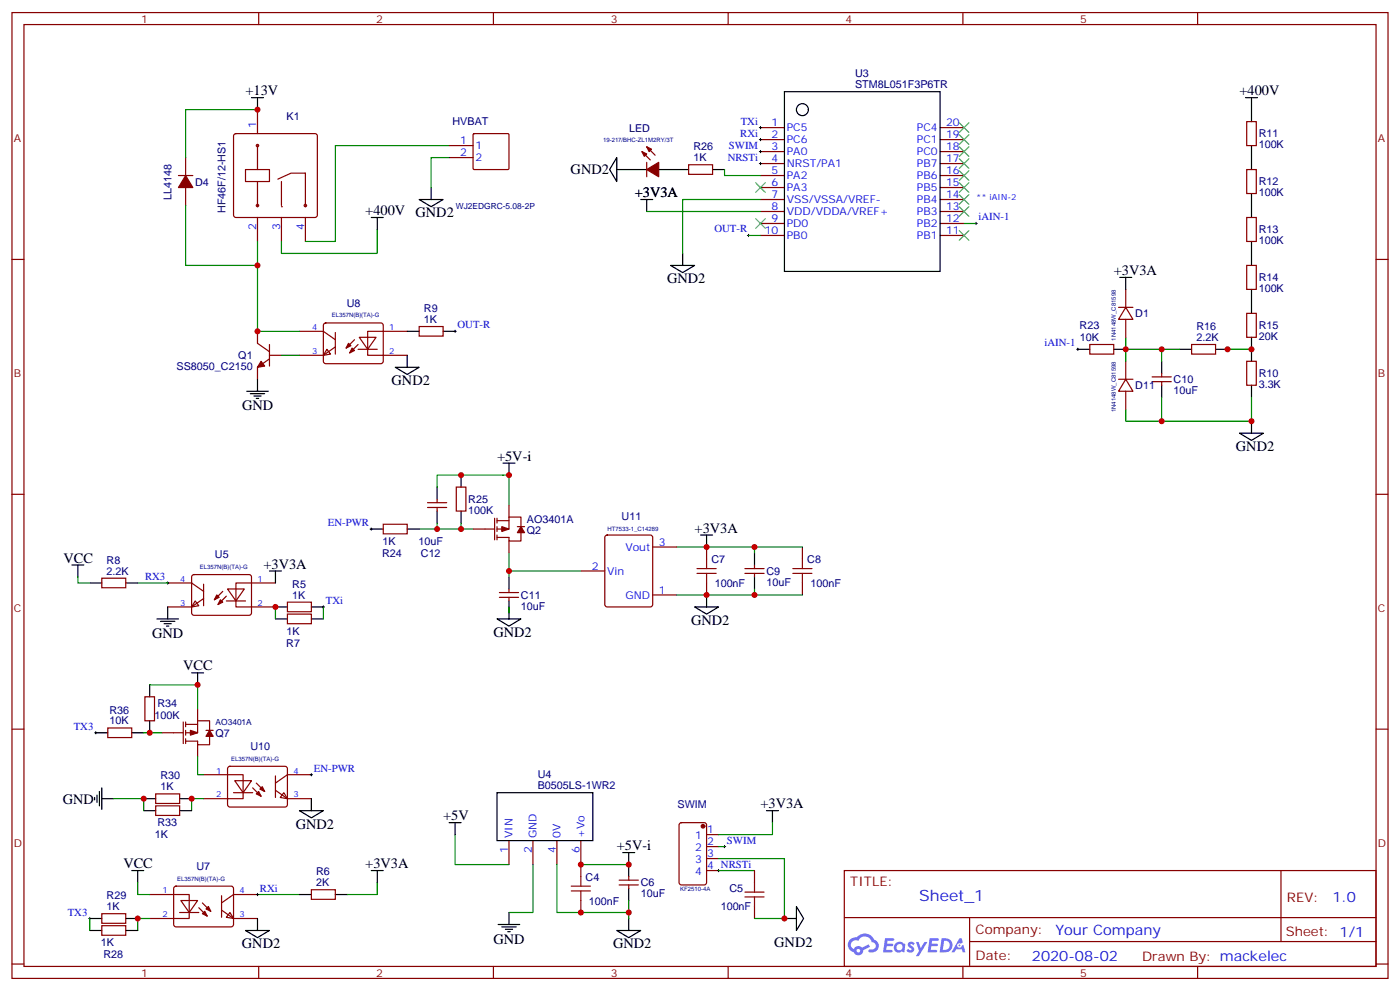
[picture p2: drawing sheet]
<svg xmlns="http://www.w3.org/2000/svg" width="412mm" height="292mm" viewBox="0 0 412 292" stroke-linecap="round" stroke-linejoin="round" font-family="sans-serif">
<g fill="none" stroke="#870000" stroke-width=".35">
<path d="M3.5 3.7h405.4v284.3h-405.4zM7.1 7.2h398.2v277.3h-398.2zM76.2 3.7v3.5M145.3 3.7v3.5M214.5 3.7v3.5M283.6 3.7v3.5M352.8 3.7v3.5M3.5 76.4h3.6M405.3 76.4h3.6M3.5 145.5h3.6M405.3 145.5h3.6M3.5 214.7h3.6"/>
<path d="M405.3 214.7h3.6M248.7 256.3h156.6v28.2h-156.6zM377.3 256.3v20.9M248.7 270.1h156.5M285.6 277.2h119.6M285.6 270.1v14.2M3.5 283.8h3.6M76.2 284.5v3.5M145.3 284.5v3.5M214.5 284.5v3.5M283.6 284.5v3.5M352.8 284.5v3.5"/>
<path d="M405.3 283.8h3.6"/>
</g>
<g fill="#5487ff">
<path d="M267.7 277.5a1.22 1.22 0 0 1 1.7 .2l-.4 .6a.47 .47 0 0 0-.3-.4 .47 .47 0 0 0-.5 .2l.1 .2a1.14 1.14 0 0 1 .8 1.8 1.14 1.14 0 0 1-1.9 0l-.2-.2 .5-.6 .7 .5a.29 .29 0 0 0 .3-.3 .29 .29 0 0 0-.2-.3 1.04 1.04 0 0 1-.6-1.7z"/>
<path d="M260.7 276.2h2.4l.3 .2-.2 .5-1.8 .1-.1 .8h1.5l.3 .4-.3 .4h-1.6l-.2 1.1h1.7l.2 .3-.2 .3-2.6 .1z"/>
<path d="M273.8 276.2h2.4l.3 .2-.1 .5-1.8 .1-.2 .8h1.6l.3 .4-.4 .4-1.6-.1-.1 1.1 1.7 .1 .2 .3-.2 .3-2.6 .1z"/>
<path d="M282.6 276.2h.7l.3 1.3-.6 .3a.69 .69 0 0 0-1 .3 .69 .69 0 0 0 .4 .9 .69 .69 0 0 0 .9-.6l.5-.2 .6 2.2h-.8l-.2-.9h-1.8l-.5 .9h-.8z"/>
<path d="M269.8 277.3h.8l.6 1.8 1.1-1.8h.9l-2.6 4.2h-.8l.9-1.5z"/>
<path d="M277.4 276.2l-.6 4.2h1.3a2.11 2.11 0 0 0 2.5-2.1 2.11 2.11 0 0 0-2.5-2.1zM278.1 277a1.39 1.39 0 0 1 1.7 1.4 1.39 1.39 0 0 1-1.8 1.2h-.3z"/>
<path d="M263.7 277.8a1.54 1.54 0 0 0-.1 2.2 1.54 1.54 0 0 0 2.2 .1l.6 .3 .3-2.3-.2-.3h-.4a1.49 1.49 0 0 0-2.4 0zM264 278.8a.94 .94 0 0 1 1.8 0 .94 .94 0 0 1-1.8 0z"/>
<path d="M250.4 276.6a2.18 2.18 0 0 0 1.1 3.7 1.44 1.44 0 0 0 1.6 .9 1.44 1.44 0 0 0 1.2-1.4l2-1.1-.5-.7-1.9 1a1.47 1.47 0 0 0-2.4 .4 1.39 1.39 0 0 1-.7-1.9 1.39 1.39 0 0 1 2-.5 2.12 2.12 0 0 1 2.2-1.3 2.12 2.12 0 0 1 1.9 1.7 1.14 1.14 0 0 1 1.1 1.4 1.14 1.14 0 0 1-1.7 .7 .43 .43 0 0 0-.5 .4 .43 .43 0 0 0 .4 .5 1.98 1.98 0 0 0 2.5-1.2 1.98 1.98 0 0 0-1.2-2.6 3.1 3.1 0 0 0-5.3-.6l-.9 .1zM252.3 279.9a.55 .55 0 0 1 1.1 0 .55 .55 0 0 1-1.1 0z"/>
<circle cx="282.6" cy="278.3" r=".26"/>
</g>
<g fill="none" stroke="#870000" stroke-width=".35">
<path d="M69 39.5l.5-.2h23.3l.5 .2 .2 .5v23.3l-.2 .5-.5 .2h-23.3l-.5-.2-.2-.5v-23.3zM75.8 32.3v7M224 37.6h7.1M276.9 37.6h7.1M72.3 49.9h7.1v3.5h-7.1zM75.8 42.9v7M75.8 53.4v7.1M82.9 53.4v7.1M90 51h-4.3l-3.9 1.7M224 41.1h7.1M224 44.6h7.1M224 48.2h7.1"/>
<path d="M224 51.7h7.1M224 55.2h7.1M224 58.7h7.1M276.9 41.1h7.1M276.9 44.6h7.1M276.9 48.2h7.1M276.9 51.7h7.1M276.9 55.2h7.1M276.9 58.7h7.1M75.8 64v7.1M82.9 64v7.1M90 64v7.1"/>
<path d="M224 62.3h7.1M224 65.8h7.1M224 69.3h7.1M276.9 62.3h7.1M276.9 65.8h7.1M276.9 69.3h7.1M149.9 247.5v7M157 247.5v7M164 247.5v7M171.1 247.5v7"/>
<circle cx="75.8" cy="42.9" r=".35"/>
<circle cx="75.8" cy="60.5" r=".35"/>
<circle cx="90" cy="60.5" r=".35"/>
</g>
<g fill="none" stroke="#000" stroke-width=".35">
<path d="M231.1 27h45.8v52.9h-45.8zM146.4 233.4h28.2v14.1h-28.2z"/>
<circle cx="236.4" cy="32.3" r="1.76"/>
</g>
<circle cx="82.9" cy="60.9" r=".18" fill="#870000"/>
<g fill="none" stroke="#870000" stroke-width=".35">
<path d="M139.4 39.5l.3-.2 10.1 .1 .1 .3v10l-.3 .2h-10.1l-.2-.3zM367.2 35.8h2.9v7.1h-2.9zM52.6 51.7h4.2M54.7 46.4v5.3M54.7 55.2v5.3M90 51v9.5M132.3 42.9h7M132.3 46.4h7M189.1 44.6l2.5 2.5M190.5 43.2l2.5 2.5M190.5 47.8v4.2M202.8 48.5h7.1v2.8h-7.1z"/>
<path d="M367.2 49.9h2.9v7.1h-2.9zM367.2 64h2.9v7.1h-2.9zM367.2 78.1h2.9v7.1h-2.9zM75.8 97.5v3.6l3.6 2.4M88.2 97.5h7l3.6 2.5M95.5 95.3l.5-.2h16.5l.4 .7-.1 10.8-.6 .5-16.5-.1-.5-.6v-10.6zM98.8 97.9v6.3M105.8 99.3h5l-2.5 3.5zM119.9 97.5h-11.6v7.1h11.6M123.5 96.1h7v2.9h-7zM329.5 90.5h4.2M331.6 90.5l2.1 3.5h-4.2z"/>
<path d="M331.6 85.2v5.3M331.6 94v5.3M367.2 92.3h2.9v7h-2.9zM79.4 104.6h3.5M79.4 105.7l-3.6 2.4v3.6M79.4 101.4v6.4M96.3 102.8l1.1 1.4-2.2 .4zM98.8 102.1l-3.6 2.5h-7M104.4 100l-2.4 2.5M105.5 101.4l-2.5 2.5M105.5 102.8h5.6M321 101.4h7.1v2.8h-7.1z"/>
<path d="M329.5 111.7h4.2M331.6 111.7l2.1 3.5h-4.2zM331.6 106.4v5.3M331.6 115.2v5.3M339.4 112.4h5.6M339.4 110.9h5.6M342.2 109.9v1M342.2 112.4v1M351 101.4h7.1v2.8h-7.1zM367.2 106.4h2.9v7h-2.9zM112.9 154.3h7v2.9h-7zM125.9 149.4h5.7"/>
<path d="M125.9 148h5.7M128.8 146.9v1.1M128.8 149.4v1.1M134.4 143.4h2.8v7.1h-2.8zM139.3 155.8h6.4M145.7 152.6v6.3M146.4 153.3h3.5M146.4 152.6v1.4M146.4 155v1.5M146.4 157.5v1.4M149.9 152.2h3.6v2.8M149.9 152.2v3.6h-3.5"/>
<path d="M149.9 148.7v3.5M149.9 159.3v3.5M152.4 155h2.1M153.5 156.8v2.5h-3.6v-1.1h-3.5M178.4 157.7l.5-.2h12.7l.6 .4 .1 20.1-.5 .6-12.9 .1-.7-.5v-20zM30 170.2h7v2.8h-7zM49.4 171.6h7l3.6 2.5M56.7 169.4l.4-.2h16.6l.4 .7-.1 10.8-.6 .5-16.5-.1-.5-.7v-10.5zM57.5 176.9l1.1 1.4-2.2 .4zM60 176.2l-3.6 2.5h-7M60 172v6.3M65.6 174.1l-2.5 2.5"/>
<path d="M66.7 175.5l-2.5 2.5M66.7 176.9h5.6M67 173.4h5l-2.5 3.5zM81.1 171.6h-11.6v7.1h11.6M84.7 177.3h7v2.8h-7zM147.1 175.9h5.7M147.1 174.4h5.7M149.9 173.4v1M149.9 175.9v1M171.1 168.1h7.1M192.3 175.2h7M192.3 161h7"/>
<path d="M208.1 161v3.6M208.1 171.6v3.6M219.4 168.8h5.7M219.4 167.4h5.7M222.2 166.3v1.1M222.2 168.8v1.1M236.4 161v3.6M236.4 171.6v3.6M84.7 180.8h7v2.8h-7zM31.7 214.3h7.1v2.8h-7.1zM42.7 205.1h2.8v7.1h-2.8zM47.6 215.7h6.4"/>
<path d="M54 212.5v6.4M54.7 212.5v1.5M54.7 215v1.4M54.7 217.5v1.4M54.7 213.3h3.5M58.2 212.2h3.5v2.8M58.2 212.2v3.5h-3.5M58.2 208.7v3.5M58.2 219.3v3.5M60.7 215h2.1M61.7 216.8v2.5h-3.5v-1.1h-3.5M45.9 233.7h7v2.8h-7z"/>
<path d="M45.9 237.2h7v2.9h-7zM60 228.1h11.6v7h-11.6M67.3 225.8l.4-.2 16.5 .1 .5 .6-.1 10.9-.6 .4-16.5-.1-.5-.6v-10.6zM68.8 233.4h5.6M69.1 229.8h5l-2.5 3.6zM74.4 232l2.5 2.4M75.5 230.5l2.5 2.5M81.1 232.7l3.6 2.4h7M81.1 228.4v6.4M83.6 233.4l1.1 1.7-2.2-.3zM91.7 228.1h-7l-3.6 2.4M171.1 254.5v3.6"/>
<path d="M182.4 259.1h5.6M185.2 258.1v1M200.3 242.4l.4-.2h6.7l.7 .4v17.2l-.4 .7h-7l-.6-.4-.1-17.2zM208.1 245.7h3.6M208.1 249.2h3.6M208.1 252.8h3.6M208.1 256.3h3.6M222.2 256.3v3.5M30 272.5h7v2.8h-7zM30 269h7v2.8h-7zM44.1 263.3h11.6v7.1h-11.6M51.4 261.1l.5-.2h16.5l.4 .7-.1 10.8-.6 .5-16.5-.1-.4-.6v-10.6z"/>
<path d="M52.9 268.6h5.7M53.3 265.1h4.9l-2.5 3.5zM58.6 267.2l2.4 2.5M59.6 265.8l2.5 2.5M65.3 267.9l3.5 2.5h7M65.3 263.7v6.4M67.7 268.6l1.1 1.8-2.1-.3zM75.8 263.3h-7l-3.5 2.5M91.7 261.9h7.1v2.9h-7.1zM171.1 265.1v3.5M182.4 260.5h5.6M185.2 260.5v1.1"/>
<path d="M222.2 266.9v3.5"/>
</g>
<g fill="#870000" stroke="#870000" stroke-width=".35">
<path d="M64.9 176.6l.7 .7-1.4 .7z"/>
<path d="M63.9 175.2l.7 .7-1.5 .7z"/>
<path d="M59.6 269l.7-.7 .7 1.4z"/>
<path d="M60.7 267.6l.7-.7 .7 1.4z"/>
<path d="M103.7 102.5l.7 .7-1.4 .7z"/>
<path d="M102.7 101.1l.7 .7-1.4 .7z"/>
<path d="M76.9 106.4l1.1 1.4-2.2 .3z"/>
<path d="M54.7 51.7l2.1 3.5h-4.2z"/>
<path d="M147.8 155l2.1 .8-2.1 .7z"/>
<path d="M153.5 155l1 1.8h-2.1z"/>
<path d="M76.2 233l.7 1.4-1.4-.7z"/>
<path d="M76.6 232.3l.7-.7 .7 1.4z"/>
<path d="M56.1 215l2.1 .7-2.1 .7z"/>
<path d="M61.7 215l1.1 1.8h-2.1z"/>
<path d="M190.5 49.9l3.5-2.1v4.2z"/>
<path d="M189.1 44.6l1.4 .7-.7 .7z"/>
<path d="M190.5 43.2l1.4 .7-.7 .7z"/>
<circle cx="207.1" cy="243.2" r=".53"/>
</g>
<g fill="none" stroke="#000" stroke-width=".35">
<path d="M74.1 28.8h3.5M75.8 28.8v3.5M366.9 28.8h3.5M368.7 28.8v7M123.5 58.7h7l-3.5 2.2zM127 55.2v3.5M181.7 46.4v7l-2.1-3.5zM181.7 49.9h8.8M188.7 58.7h3.6M190.5 58.7v3.6M194 49.9h8.8M209.9 49.9h3.5"/>
<path d="M368.7 42.9v7M368.7 57v7M109.4 64h3.5M111.1 64v3.6M197.6 78.1h7l-3.5 2.2zM201.1 74.6v3.5M368.7 71.1v7M119.9 97.5h3.6M130.5 97.5h3.6M329.8 81.7h3.6M331.6 81.7v3.5M368.7 85.2v7.1"/>
<path d="M368.7 99.3v7.1M72.7 115.2h6.3M73.7 115.9h4.3M74.8 116.6h2.1M75.5 117.3h.7M75.8 111.7v3.5M116.4 108.1h7.1l-3.6 2.1zM119.9 104.6v3.5M317.5 102.8h3.5M328.1 102.8h3.5M342.2 106.4v3.5M342.2 113.4v3.5"/>
<path d="M347.5 102.8h3.5M358.1 102.8h3.5M368.7 113.4v3.5M135.8 139.9v3.5M148.2 136.3h3.5M149.9 136.3v3.6M365.1 127.5h7.1l-3.5 2.1zM368.7 124v3.5M109.4 155.8h3.5M119.9 155.8h3.6M128.8 143.4v3.5M128.8 150.5v3.5"/>
<path d="M135.8 150.5v3.5M206.4 157.5h3.5M208.1 157.5v3.5M21.2 166.3h3.5M22.9 166.3v3.6M26.5 171.6h3.5M37 171.6h3.6M49.4 178.7v3.5M79.4 168.1h3.5M81.1 168.1v3.5M81.1 178.7h3.6M91.7 178.7h3.5"/>
<path d="M149.9 169.9v3.5M149.9 176.9v5.3M204.6 178.7h7.1l-3.6 2.1zM208.1 175.2v3.5M222.2 162.8v3.5M222.2 169.9v3.5M46.2 182.2h6.4M47.3 182.9h4.2M48.3 183.6h2.1M49 184.3h.7M56.4 198.1h3.6M58.2 198.1v3.5"/>
<path d="M81.1 182.2h3.6M91.7 182.2h3.5M146.4 182.2h7.1l-3.6 2.1zM28.2 215.7h3.5M38.8 215.7h3.5M44.1 201.6v3.5M44.1 212.2v3.5M27.9 234.8v.7M28.6 234.1v2.1M29.3 233v4.2M30 235.1h3.5M30 232v6.3"/>
<path d="M42.3 238.7h3.6M42.3 235.1h3.6M52.9 238.7h3.5M52.9 235.1h3.5M88.2 238.7h7l-3.5 2.1zM91.7 235.1v3.6M225.8 238.7h3.5M227.5 238.7v3.5M38.8 256.3h3.5M40.6 256.3v3.5M109.4 256.3h3.5M111.1 256.3v3.5"/>
<path d="M132.3 242.2h3.5M134.1 242.2v3.5M183.4 251h3.6M185.2 251v7.1M26.5 270.4h3.5M26.5 273.9h3.5M37 270.4h3.6M37 273.9h3.6M72.3 273.9h7.1l-3.6 2.1zM75.8 270.4v3.5M88.2 263.3h3.5M98.8 263.3h3.5"/>
<path d="M146.8 272.2h6.3M147.8 272.9h4.2M148.9 273.6h2.1M149.6 274.3h.7M149.9 268.6v3.6M181.7 273.9h7l-3.5 2.1zM185.2 261.6v3.5M185.2 270.4v3.5M231.1 270.4h3.5M234.6 266.9l2.1 3.5-2.1 3.5z"/>
</g>
<g fill="none" stroke="#008700" stroke-width=".35">
<path d="M75.8 32.3h-21.1v14.1M132.3 42.9h-33.5v28.2h-8.8M132.3 46.4h-5.3v8.8M213.4 49.9v1.8h10.6M224 58.7h-22.9v15.9M54.7 60.5v17.6h21.1M75.8 71.1v26.4h12.4M111.1 67.6v7h-28.2v-3.5M190.5 62.3h33.5M220.5 69.3h3.5M284 65.8h3.5M331.6 99.3v3.5h15.9"/>
<path d="M82.9 104.6h5.3M331.6 102.8v3.6M342.2 116.9v7.1h26.5v-7.1M342.2 102.8v3.6M361.6 102.8h7.1M331.6 120.5v3.5h10.6M123.5 155.8h15.8M128.8 143.4v-3.5h21.1v8.8M128.8 154v1.8M135.8 154v1.8M22.9 169.9v1.7h3.6M40.6 171.6h8.8"/>
<path d="M81.1 178.7v3.5M95.2 178.7v3.5M149.9 168.1h21.2M149.9 162.8v7.1M149.9 178.7v1.7M199.3 161h22.9v1.8M222.2 173.4v1.8h-22.9M222.2 161h14.2M222.2 175.2h14.2M42.3 215.7h5.3M44.1 201.6h14.1v7.1M33.5 235.1h8.8v3.6"/>
<path d="M58.2 222.8v5.3h1.8M60 235.1h-3.6v3.6M40.6 259.8v3.5h3.5M111.1 259.8v3.5h-8.8M134.1 245.7v8.8h15.8M157 254.5v14.1h-7.1M164 254.5v14.1h21.2M171.1 254.5h14.1M211.7 252.8h19.4v17.6h-8.9M211.7 249.2h1.7M211.7 256.3h10.5M227.5 242.2v3.5h-15.8"/>
<path d="M26.5 270.4v3.5M44.1 270.4h-3.5v3.5M75.8 263.3h12.4M185.2 265.1v5.3"/>
</g>
<g fill="none" stroke="#a10000" stroke-width=".35">
<path d="M205.3 168.8h5.7M205.3 167.4h5.7M208.1 164.6v2.8M208.1 168.8v2.8M233.5 168.8h5.7M233.5 167.4h5.7M236.4 164.6v2.8M236.4 168.8v2.8M171.1 258.1v2.8M222.2 259.8v2.8M168.3 262.3h5.6M168.3 260.9h5.6"/>
<path d="M171.1 262.3v2.8M219.4 264.1h5.7M219.4 262.6h5.7M222.2 264.1v2.8"/>
</g>
<g fill="none" stroke="#000" stroke-width=".29">
<path d="M223.7 37.6h.7M224 37.2v.7M223.7 41.1h.7M223.7 44.6h.7M223.7 48.2h.7M224 40.7v.8M224 44.3v.7M224 47.8v.7M220.1 69.3h.7M220.5 69v.7M287.2 65.8h.7M287.5 65.4v.7"/>
<path d="M133.7 97.5h.7M134.1 97.2v.7M317.1 102.8h.8M317.5 102.5v.7M109 155.8h.7M109.4 155.4v.7M49 171.6h.7M49.4 171.3v.7M94.9 178.7h.7M95.2 178.3v.7M27.9 215.7h.7M28.2 215.4v.7"/>
<path d="M91.4 228.1h.7M91.7 227.7v.7M211.3 256.3h.7M211.7 255.9v.7M213.1 249.2h.7M213.4 248.9v.7M26.1 270.4h.7M26.5 270.1v.7M75.5 263.3h.7M75.8 263v.7"/>
</g>
<g fill="none" stroke="#3c3" stroke-width=".35">
<path d="M282.6 39.7l2.8 2.8M282.6 36.2l2.8 2.8M285.4 39.7l-2.8 2.8M285.4 36.2l-2.8 2.8M222.6 53.8l2.8 2.8M225.4 53.8l-2.8 2.8M282.6 43.2l2.8 2.8M282.6 53.8l2.8 2.8M282.6 50.3l2.8 2.8M282.6 46.7l2.8 2.9M282.6 57.3l2.8 2.8M285.4 43.2l-2.8 2.8"/>
<path d="M285.4 53.8l-2.8 2.8M285.4 50.3l-2.8 2.8M285.4 46.7l-2.8 2.9M285.4 57.3l-2.8 2.8M222.6 64.4l2.8 2.8M225.4 64.4l-2.8 2.8M282.6 67.9l2.8 2.8M282.6 60.9l2.8 2.8M285.4 67.9l-2.8 2.8M285.4 60.9l-2.8 2.8"/>
</g>
<g fill="#c00">
<circle cx="44.1" cy="215.7" r=".88"/>
<circle cx="56.4" cy="235.1" r=".88"/>
<circle cx="149.9" cy="139.9" r=".88"/>
<circle cx="331.6" cy="102.8" r=".88"/>
<circle cx="342.2" cy="102.8" r=".88"/>
<circle cx="368.7" cy="102.8" r=".88"/>
<circle cx="222.3" cy="175.2" r=".88"/>
<circle cx="185.2" cy="268.6" r=".88"/>
<circle cx="75.8" cy="32.3" r=".88"/>
<circle cx="75.8" cy="97.5" r=".88"/>
<circle cx="75.8" cy="78.1" r=".88"/>
<circle cx="171.1" cy="254.5" r=".88"/>
<circle cx="185.2" cy="254.5" r=".88"/>
<circle cx="208.1" cy="161" r=".88"/>
<circle cx="208.1" cy="175.2" r=".88"/>
<circle cx="171.1" cy="268.6" r=".88"/>
<circle cx="222.3" cy="161" r=".88"/>
<circle cx="361.6" cy="102.8" r=".88"/>
<circle cx="368.7" cy="124" r=".88"/>
<circle cx="342.2" cy="124" r=".88"/>
<circle cx="135.8" cy="155.8" r=".88"/>
<circle cx="128.8" cy="155.8" r=".88"/>
<circle cx="40.6" cy="270.4" r=".88"/>
<circle cx="81.1" cy="178.7" r=".88"/>
<circle cx="135.8" cy="139.9" r=".88"/>
<circle cx="58.2" cy="201.6" r=".88"/>
<circle cx="42.3" cy="235.1" r=".88"/>
<circle cx="149.9" cy="168.1" r=".88"/>
<circle cx="231.1" cy="270.4" r=".88"/>
</g>
<text font-size="4.6" fill="#00f" x="270.8" y="265.3">Sheet_1</text>
<g font-size="4.2">
<text x="72.3" y="28">+13V</text>
<text x="365.1" y="28">+400V</text>
<text x="168.1" y="51.3">GND2</text>
<text x="187" y="58">+3V3A</text>
<text x="107.6" y="63.3">+400V</text>
<text x="122.4" y="64">GND2</text>
<text x="196.5" y="83.4">GND2</text>
<text x="328.1" y="81">+3V3A</text>
<text x="115.4" y="113.4">GND2</text>
<text x="71.3" y="120.8">GND</text>
<text x="146.4" y="135.6">+5V-i</text>
<text x="364.1" y="132.8">GND2</text>
<text x="204.6" y="156.8">+3V3A</text>
<text x="18.7" y="165.6">VCC</text>
<text x="77.6" y="167.4">+3V3A</text>
<text x="203.6" y="184">GND2</text>
<text x="44.8" y="187.9">GND</text>
<text x="145.3" y="187.5">GND2</text>
<text x="54" y="197.4">VCC</text>
<text x="18.5" y="236.6">GND</text>
<text x="224" y="237.9">+3V3A</text>
<text x="87.1" y="243.9">GND2</text>
<text x="130.5" y="241.5">+5V</text>
<text x="181.7" y="250.3">+5V-i</text>
<text x="36.3" y="255.6">VCC</text>
<text x="107.6" y="255.6">+3V3A</text>
<text x="71.3" y="279.2">GND2</text>
<text x="145.4" y="277.8">GND</text>
<text x="180.6" y="279.2">GND2</text>
<text x="228.1" y="278.9">GND2</text>
</g>
<g font-size="4.2" fill="#00f">
<text x="392.5" y="265.6">1.0</text>
<text x="310.9" y="275.1">Your Company</text>
<text x="304" y="282.9">2020-08-02</text>
</g>
<g font-size="3.9" fill="#800">
<text x="250.5" y="260.9">TITLE:</text>
<text x="379.1" y="265.6">REV:</text>
<text x="287.4" y="275.1">Company:</text>
<text x="378.7" y="275.7">Sheet: 1/1</text>
<text x="287.4" y="282.8">Date:</text>
<text x="336.4" y="282.8">Drawn By: mackelec</text>
</g>
<g font-size="3.2" fill="#800">
<text x="41.6" y="6.7">1</text>
<text x="110.8" y="6.7">2</text>
<text x="179.9" y="6.7">3</text>
<text x="249.1" y="6.7">4</text>
<text x="318.2" y="6.7">5</text>
<text x="4.1" y="41.8">A</text>
<text x="405.9" y="41.8">A</text>
<text x="4.1" y="110.9">B</text>
<text x="405.9" y="110.9">B</text>
<text x="4.1" y="180.1">C</text>
<text x="405.9" y="180.1">C</text>
<text x="4.1" y="249.2">D</text>
<text x="405.9" y="249.2">D</text>
<text x="41.6" y="287.5">1</text>
<text x="110.8" y="287.5">2</text>
<text x="179.9" y="287.5">3</text>
<text x="249.1" y="287.5">4</text>
<text x="318.2" y="287.5">5</text>
</g>
<g font-size="3.2" fill="#000080">
<text x="251.9" y="22.8">U3</text>
<text x="251.9" y="25.9">STM8L051F3P6TR</text>
<text x="84.4" y="35.2">K1</text>
<text x="133.3" y="36.9">HVBAT</text>
<text x="185.3" y="39">LED</text>
<text x="370.8" y="40.5">R11</text>
<text x="204.3" y="47.4">1K</text>
<text x="204.3" y="44.2">R26</text>
<text x="370.8" y="43.7">100K</text>
<text x="50.5" y="58.9" transform="rotate(-90 50.5 58.9)">LL4148</text>
<text x="57.5" y="54.6">D4</text>
<text x="370.8" y="57.8">100K</text>
<text x="370.8" y="54.6">R12</text>
<text x="66.4" y="62.8" transform="rotate(-90 66.4 62.8)">HF46F/12-HS1</text>
<text x="370.8" y="71.9">100K</text>
<text x="370.8" y="68.7">R13</text>
<text x="370.8" y="82.8">R14</text>
<text x="370.8" y="86">100K</text>
<text x="102.1" y="90.3">U8</text>
<text x="124.9" y="95.1">1K</text>
<text x="124.9" y="91.8">R9</text>
<text x="334.4" y="93.3">D1</text>
<text x="318" y="97">R23</text>
<text x="318.1" y="100.5">10K</text>
<text x="352.4" y="100.4">2.2K</text>
<text x="352.4" y="97.2">R16</text>
<text x="370.8" y="100.1">20K</text>
<text x="370.8" y="96.9">R15</text>
<text x="70.2" y="105.7">Q1</text>
<text x="52" y="109">SS8050_C2150</text>
<text x="345.7" y="112.8">C10</text>
<text x="370.8" y="111">R10</text>
<text x="334.4" y="114.5">D11</text>
<text x="345.7" y="116">10uF</text>
<text x="370.8" y="114.3">3.3K</text>
<text x="137.9" y="148.1">R25</text>
<text x="137.9" y="151.3">100K</text>
<text x="155.2" y="153.9">AO3401A</text>
<text x="183.1" y="153.1">U11</text>
<text x="112.6" y="160.4">1K</text>
<text x="123.2" y="160.4">10uF</text>
<text x="155.2" y="157.1">Q2</text>
<text x="31.4" y="166">R8</text>
<text x="63.3" y="164.4">U5</text>
<text x="112.5" y="163.9">R24</text>
<text x="124" y="163.9">C12</text>
<text x="209.6" y="165.7">C7</text>
<text x="237.8" y="165.7">C8</text>
<text x="31.4" y="169.2">2.2K</text>
<text x="86.1" y="173">R5</text>
<text x="210.5" y="172.8">100nF</text>
<text x="225.8" y="172.5">10uF</text>
<text x="225.8" y="169.2">C9</text>
<text x="238.7" y="172.8">100nF</text>
<text x="86.1" y="176.2">1K</text>
<text x="153.5" y="179.5">10uF</text>
<text x="153.5" y="176.3">C11</text>
<text x="84.3" y="190.4">R7</text>
<text x="84.4" y="186.9">1K</text>
<text x="46.4" y="208.1">R34</text>
<text x="32.3" y="213.3">10K</text>
<text x="32.3" y="210.1">R36</text>
<text x="45.5" y="211.6">100K</text>
<text x="63.5" y="217.1">Q7</text>
<text x="73.7" y="220.8">U10</text>
<text x="47.3" y="232.7">1K</text>
<text x="47.3" y="229.4">R30</text>
<text x="158.4" y="232.3">B0505LS-1WR2</text>
<text x="158.4" y="229.1">U4</text>
<text x="199.6" y="237.9">SWIM</text>
<text x="46.4" y="243.3">R33</text>
<text x="45.6" y="246.8">1K</text>
<text x="57.9" y="256.1">U7</text>
<text x="93.1" y="257.6">R6</text>
<text x="93.1" y="260.9">2K</text>
<text x="172.5" y="259.2">C4</text>
<text x="188.7" y="261">C6</text>
<text x="214.9" y="262.7">C5</text>
<text x="31.4" y="267.9">1K</text>
<text x="31.4" y="264.7">R29</text>
<text x="173.5" y="266.3">100nF</text>
<text x="188.7" y="264.2">10uF</text>
<text x="212.3" y="268">100nF</text>
<text x="29.7" y="278.6">1K</text>
<text x="30.5" y="282.1">R28</text>
</g>
<g font-size="3.2" fill="#00f">
<text x="75.5" y="37.6" transform="rotate(-90 75.5 37.6)">1</text>
<text x="218" y="40.2">RXi</text>
<text x="218.2" y="36.7">TXi</text>
<text x="227.3" y="37.2">1</text>
<text x="227.3" y="40.7">2</text>
<text x="231.8" y="38.6">PC5</text>
<text x="270.1" y="38.6">PC4</text>
<text x="278.7" y="40.7">19</text>
<text x="278.7" y="37.2">20</text>
<text x="135.6" y="42.5">1</text>
<text x="135.6" y="46">2</text>
<text x="140.1" y="43.9">1</text>
<text x="140.1" y="47.4">2</text>
<text x="214.4" y="47.3">NRSTi</text>
<text x="214.7" y="43.7">SWIM</text>
<text x="227.3" y="44.3">3</text>
<text x="227.3" y="47.8">4</text>
<text x="231.8" y="42.2">PC6</text>
<text x="231.8" y="45.7">PA0</text>
<text x="270.1" y="45.7">PC0</text>
<text x="270.1" y="42.2">PC1</text>
<text x="278.7" y="47.8">17</text>
<text x="278.7" y="44.3">18</text>
<text x="227.3" y="51.3">5</text>
<text x="231.8" y="49.2">NRST/PA1</text>
<text x="231.8" y="52.7">PA2</text>
<text x="270.1" y="52.7">PB6</text>
<text x="270.1" y="49.2">PB7</text>
<text x="278.7" y="51.3">16</text>
<text x="227.3" y="54.9">6</text>
<text x="227.3" y="58.4">7</text>
<text x="231.8" y="56.3">PA3</text>
<text x="231.8" y="59.8">VSS/VSSA/VREF-</text>
<text x="270.1" y="59.8">PB4</text>
<text x="270.1" y="56.3">PB5</text>
<text x="278.7" y="58.4">14</text>
<text x="278.7" y="54.9">15</text>
<text x="227.3" y="61.9">8</text>
<text x="227.3" y="65.4">9</text>
<text x="231.8" y="63.3">VDD/VDDA/VREF+</text>
<text x="270.1" y="63.3">PB3</text>
<text x="278.7" y="65.4">12</text>
<text x="278.7" y="61.9">13</text>
<text x="288.2" y="64.9">iAIN-1</text>
<text x="75.5" y="67.8" transform="rotate(-90 75.5 67.8)">2</text>
<text x="82.5" y="67.8" transform="rotate(-90 82.5 67.8)">3</text>
<text x="89.6" y="67.8" transform="rotate(-90 89.6 67.8)">4</text>
<text x="210.4" y="68.4">OUT-R</text>
<text x="225.3" y="69">10</text>
<text x="231.8" y="66.9">PD0</text>
<text x="231.8" y="70.4">PB0</text>
<text x="270.1" y="70.4">PB1</text>
<text x="270.1" y="66.9">PB2</text>
<text x="278.7" y="69">11</text>
<text x="134.8" y="96.7">OUT-R</text>
<text x="307.7" y="102">iAIN-1</text>
<text x="96.6" y="154.9">EN-PWR</text>
<text x="194" y="160.7">3</text>
<text x="174.4" y="167.7">2</text>
<text x="184.2" y="162.1">Vout</text>
<text x="42.7" y="170.7">RX3</text>
<text x="178.9" y="169.2">Vin</text>
<text x="96" y="177.8">TXi</text>
<text x="184.3" y="176.2">GND</text>
<text x="194" y="174.8">1</text>
<text x="21.7" y="214.8">TX3</text>
<text x="92.4" y="227.2">EN-PWR</text>
<text x="208.3" y="245.4">1</text>
<text x="149.6" y="251.3" transform="rotate(-90 149.6 251.3)">1</text>
<text x="151" y="246.8" transform="rotate(-90 151 246.8)">VIN</text>
<text x="156.6" y="251.3" transform="rotate(-90 156.6 251.3)">2</text>
<text x="158" y="246.8" transform="rotate(-90 158 246.8)">GND</text>
<text x="163.7" y="251.3" transform="rotate(-90 163.7 251.3)">4</text>
<text x="165.1" y="246.8" transform="rotate(-90 165.1 246.8)">0V</text>
<text x="170.7" y="251.3" transform="rotate(-90 170.7 251.3)">6</text>
<text x="172.2" y="246.8" transform="rotate(-90 172.2 246.8)">+Vo</text>
<text x="204.8" y="247.1">1</text>
<text x="204.8" y="250.6">2</text>
<text x="208.3" y="248.9">2</text>
<text x="214.1" y="248.4">SWIM</text>
<text x="204.8" y="254.2">3</text>
<text x="204.8" y="257.7">4</text>
<text x="208.3" y="252.4">3</text>
<text x="208.3" y="255.9">4 NRSTi</text>
<text x="76.6" y="262.5">RXi</text>
<text x="19.9" y="269.5">TX3</text>
</g>
<g font-size="2.5" fill="#00f">
<text x="287.5" y="58.7">** iAIN-2</text>
<text x="91.9" y="97.2">4</text>
<text x="114.7" y="97.2">1</text>
<text x="91.9" y="104.2">3</text>
<text x="114.7" y="104.2">2</text>
<text x="53.1" y="171.3">4</text>
<text x="75.8" y="171.3">1</text>
<text x="53.1" y="178.3">3</text>
<text x="75.8" y="178.3">2</text>
<text x="63.7" y="227.7">1</text>
<text x="86.4" y="227.7">4</text>
<text x="63.7" y="234.8">2</text>
<text x="86.4" y="234.8">3</text>
<text x="47.8" y="263">1</text>
<text x="70.6" y="263">4</text>
<text x="47.8" y="270.1">2</text>
<text x="70.6" y="270.1">3</text>
</g>
<g font-size="2.5" fill="#000080">
<text x="134.3" y="61.6">WJ2EDGRC-5.08-2P</text>
<text x="63.5" y="213.3">AO3401A</text>
</g>
<g font-size="1.8" fill="#000080">
<text x="177.6" y="41.8">19-217/BHC-ZL1M2RY/3T</text>
<text x="97.7" y="93.4">EL357N(B)(TA)-G</text>
<text x="328.7" y="100.3" transform="rotate(-90 328.7 100.3)">1N4148W_C81598</text>
<text x="328.7" y="121.4" transform="rotate(-90 328.7 121.4)">1N4148W_C81598</text>
<text x="179" y="156.5">HT7533-1_C14289</text>
<text x="58.9" y="167.5">EL357N(B)(TA)-G</text>
<text x="68.1" y="224">EL357N(B)(TA)-G</text>
<text x="52.2" y="259.2">EL357N(B)(TA)-G</text>
<text x="200.4" y="262.3">KF2510-4A</text>
</g>
</svg>
